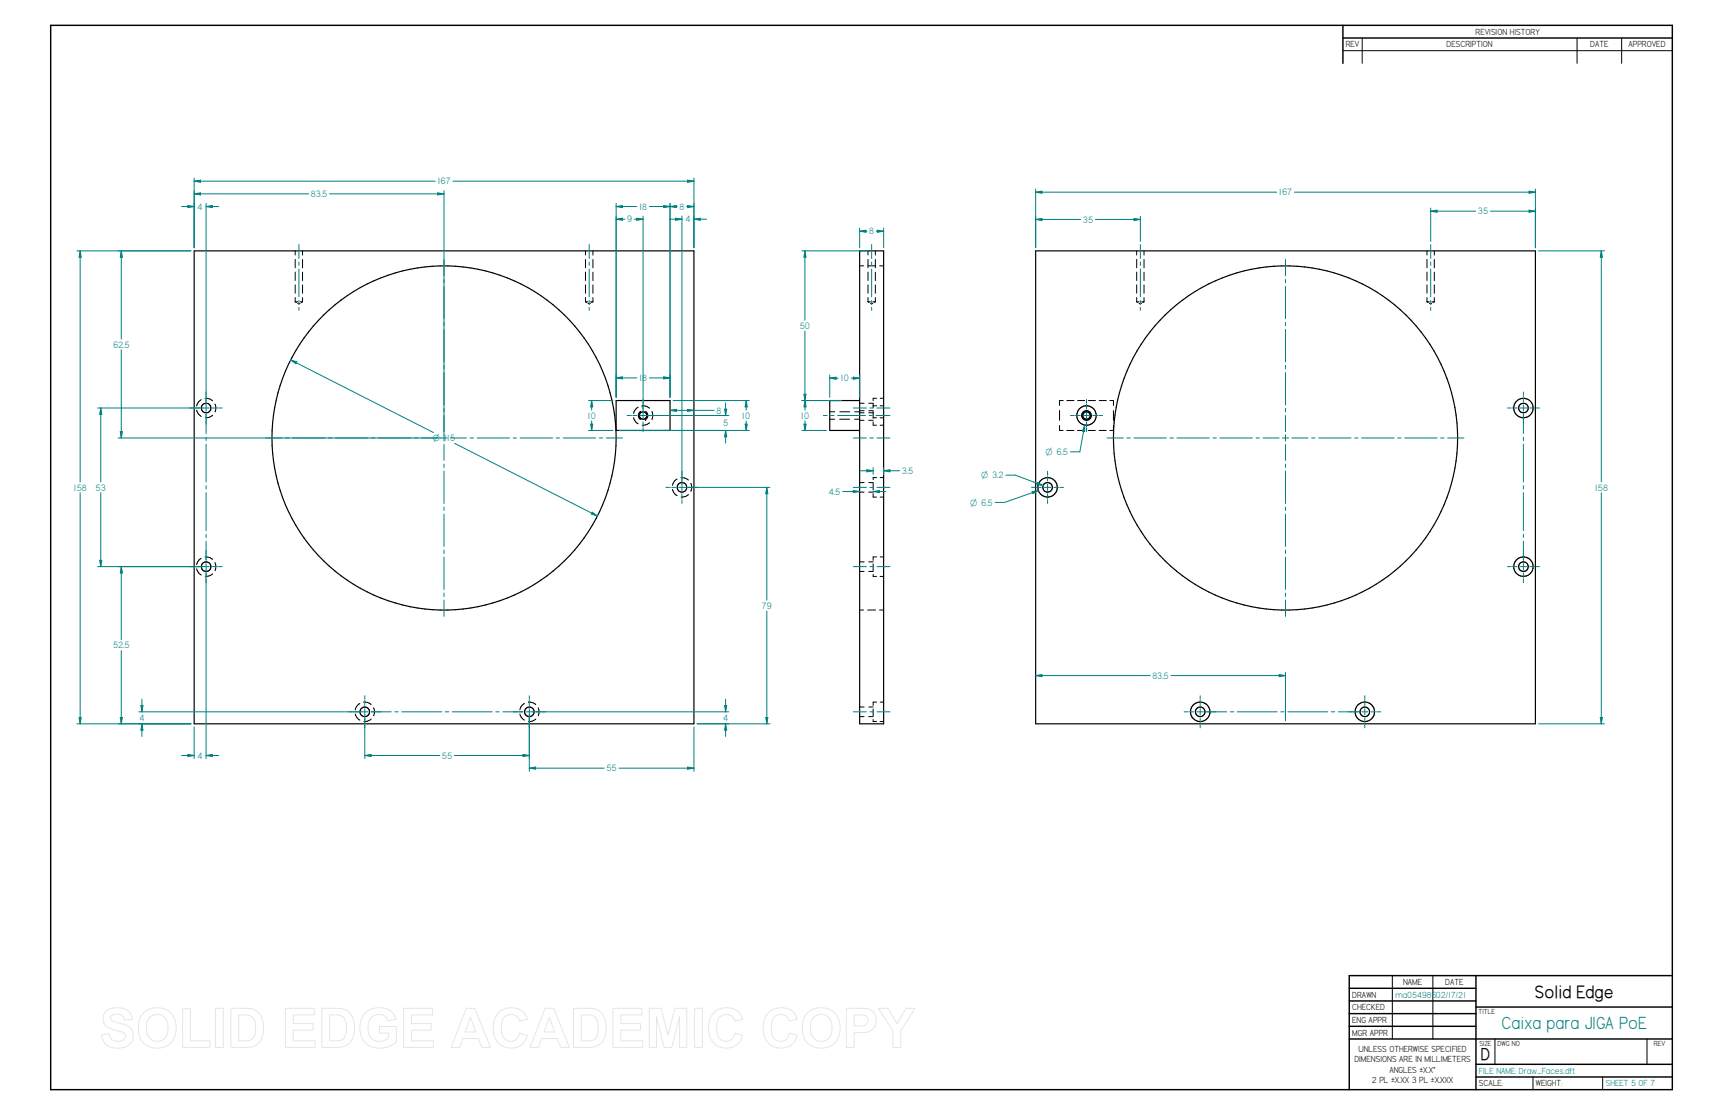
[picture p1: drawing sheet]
<svg xmlns="http://www.w3.org/2000/svg" width="864mm" height="559mm" viewBox="0 0 864 559" stroke-linecap="round" stroke-linejoin="round" font-family="sans-serif">
<g fill="none" stroke="#000" stroke-width=".72">
<path d="M25 13h813v533h-813zM673 13v19M673 19h165M676 495h64M740 489v57M838 489h-162v57M676 502h64M676 508h64M676 514h64M740 505h98M676 521h162M740 533h98"/>
<path d="M740 540h98"/>
</g>
<g fill="none" stroke="#000" stroke-width=".5">
<path d="M683 19v13M790 19v13M813 19v13M673 25h165M148 126v2M148 130v4M148 136v5M152 126v2M152 130v4M152 136v5M293 126v2M293 130v4"/>
<path d="M293 136v5M297 126v2M297 130v4M297 136v5M431 133h2M435 133h4M435 126v2M435 130v4M435 136v5M439 126v2M439 130v4M439 136v5"/>
<path d="M441 133h2M570 126v2M570 130v4M570 136v5M573 126v2M573 130v4M573 136v5M715 126v2M715 130v4M715 136v5M719 126v2M719 130v4"/>
<path d="M719 136v5M148 143v4M148 149v2M148 151l1 1M148 151h1M149 152h1M150 151h2M152 143v4M152 149v2M152 151l-1 1M293 143v4M293 149v2"/>
<path d="M293 151l1 1M293 151h2M295 152h1M296 151h1M297 151v1M297 143v4M297 149v2M435 151h1M435 143v4M435 149v2M435 151l1 1M436 152h1"/>
<path d="M438 151h1M439 151l-1 1M439 143v4M439 149v2M570 151h1M570 143v4M570 149v2M570 151v1M571 152h1M572 151h1M573 151v1M573 143v4"/>
<path d="M573 149v2M715 151h1M715 143v4M715 149v2M715 151l1 1M716 152h2M718 151h1M719 151l-1 1M719 143v4M719 149v2M103 200h2l2 1M439 200h-1v1"/>
<path d="M441 200h2M99 206l1 2 1 1M101 200l-1 1-1 2M107 208l-2 1h-2M108 203v1v2M318 209v2l2 1M320 204l-2 2v1M321 206h.1M321 206a2.4 2.4 0 0 0 0 4M322 203h.1M322 203l2 1 2 1M324 210h.1"/>
<path d="M324 206a2.4 2.4 0 0 1 0 4M326 212l-2 1h-2M327 206v2v2M416 206h2M416 210h2M421 210h5M421 206h5M428 210h3M428 206h3M431 206h2M431 211h2M431 202h2"/>
<path d="M431 207h2M435 211h3M435 207h3M435 206h3M435 202h3v2M438 206v4M438 211v2h1M438 203h1M438 209h1M441 213h2M441 209h2M441 203h2"/>
<path d="M531 206v5M531 213v3h2M533 201h-2v2M535 216h3M535 201h3M540 216h4M540 201h4M545 216h4M546 201h3M551 216h3M551 201h3M556 201h2v2"/>
<path d="M558 206v5M558 213v3h-2M341 239l2 1 2 1M439 239h-1v1M441 239h2M337 245l1 2 1 1M339 240l-1 2-1 1M345 248l-2 1h-2M346 242l1 2-1 2M431 242h2M431 247h2M435 247h3"/>
<path d="M435 242h3M438 242v4M438 247v2h1M441 249h2M101 280l-1 1-1 2M103 279h2l2 1M439 279h-1v2M441 279h2M99 285l1 2 1 1M107 288l-2 1h-2M108 282v2v2M431 282h2"/>
<path d="M431 286h2M435 286h3M435 282h3M438 283v3M438 288v1h1M441 289h2M431 306h2M435 306h4M441 306h2M178 358l2 3M180 353h-1l-1 3M182 352h2l2 1"/>
<path d="M187 355l1 2-1 2M261 358v1l2 2M263 353l-2 1v2M265 352h2l2 1M270 355v4M270 359h.1M431 354h2M431 359h2M435 359h3M435 354h3M438 355v4M439 352h-1v2"/>
<path d="M441 352h2M186 360l-2 1-2 1M269 360l-2 1-2 1M438 361v1h1M441 362h2M698 489v32M718 489v32M749 521v12M768 540v6M803 540v6M825 521v12"/>
</g>
<g fill="none" stroke="#000" stroke-width=".59">
<path d="M97 126h251v237h-251zM431 126h12v237h-12zM519 126h251v237h-251zM309 201h27v15h-27zM431 201h-15v15h15M546 207a1.8 1.8 0 0 0-3 0 1.8 1.8 0 0 0 1 3 1.8 1.8 0 0 0 2-2v-1"/>
<circle cx="103" cy="204" r="2.4"/>
<circle cx="223" cy="219" r="86"/>
<circle cx="322" cy="208" r="1.8"/>
<circle cx="545" cy="208" r="5"/>
<circle cx="545" cy="208" r="2.4"/>
<circle cx="644" cy="220" r="86"/>
<circle cx="764" cy="205" r="5"/>
<circle cx="764" cy="204" r="2.4"/>
<circle cx="342" cy="244" r="2.4"/>
<circle cx="525" cy="244" r="5"/>
<circle cx="525" cy="244" r="2.4"/>
<circle cx="103" cy="284" r="2.4"/>
<circle cx="764" cy="284" r="5"/>
<circle cx="764" cy="284" r="2.4"/>
<circle cx="183" cy="357" r="2.4"/>
<circle cx="265" cy="357" r="2.4"/>
<circle cx="602" cy="357" r="5"/>
<circle cx="602" cy="357" r="2.4"/>
<circle cx="684" cy="357" r="5"/>
<circle cx="684" cy="357" r="2.4"/>
</g>
<path d="M771 126h33M802 360h1v3zM771 363h33" fill="none" stroke="#008080" stroke-width=".5"/>
<path d="M802 360h1v3z" fill="#008080"/>
<path d="M803 126v3h-1z" fill="none" stroke="#008080" stroke-width=".5"/>
<path d="M803 126v3h-1z" fill="#008080"/>
<path d="M519 95v29M766 96h4l-4 1zM770 95v29M803 126v116M803 247v116" fill="none" stroke="#008080" stroke-width=".5"/>
<path d="M766 96h4l-4 1z" fill="#008080"/>
<path d="M519 96h3v1z" fill="none" stroke="#008080" stroke-width=".5"/>
<path d="M519 96h3v1z" fill="#008080"/>
<path d="M519 96h121M649 96h121M309 188v11M309 189h3v1zM336 188v11" fill="none" stroke="#008080" stroke-width=".5"/>
<path d="M309 189h3v1z" fill="#008080"/>
<path d="M333 189h3l-3 1z" fill="none" stroke="#008080" stroke-width=".5"/>
<path d="M333 189h3l-3 1z" fill="#008080"/>
<path d="M309 189h10M325 189h11M295 216h12M295 201h12M296 213h1v3z" fill="none" stroke="#008080" stroke-width=".5"/>
<path d="M296 213h1v3z" fill="#008080"/>
<path d="M297 201v3h-1z" fill="none" stroke="#008080" stroke-width=".5"/>
<path d="M297 201v3h-1z" fill="#008080"/>
<path d="M146 180l71 37M146 180l3 1-1 1zM297 201v5M297 211v5M228 222l71 37" fill="none" stroke="#008080" stroke-width=".5"/>
<path d="M146 180l3 1-1 1z" fill="#008080"/>
<path d="M297 257l2 2-3-1z" fill="none" stroke="#008080" stroke-width=".5"/>
<path d="M297 257l2 2-3-1z" fill="#008080"/>
<path d="M416 188v11M416 190l3-1v1zM431 188v11" fill="none" stroke="#008080" stroke-width=".5"/>
<path d="M416 190l3-1v1z" fill="#008080"/>
<path d="M428 189l3 1h-3z" fill="none" stroke="#008080" stroke-width=".5"/>
<path d="M428 189l3 1h-3z" fill="#008080"/>
<path d="M416 190h4M427 190h4M402 201h12M402 216h12M403 201l1 3h-1z" fill="none" stroke="#008080" stroke-width=".5"/>
<path d="M403 201l1 3h-1z" fill="#008080"/>
<path d="M403 213h1l-1 3z" fill="none" stroke="#008080" stroke-width=".5"/>
<path d="M403 213h1l-1 3z" fill="#008080"/>
<path d="M431 114v10M440 115l3 1h-3zM443 114v10M403 201v5M403 211v5" fill="none" stroke="#008080" stroke-width=".5"/>
<path d="M440 115l3 1h-3z" fill="#008080"/>
<path d="M431 116l3-1v1z" fill="none" stroke="#008080" stroke-width=".5"/>
<path d="M431 116l3-1v1z" fill="#008080"/>
<path d="M431 116h4M439 116h4M336 206l3-1v1z" fill="none" stroke="#008080" stroke-width=".5"/>
<path d="M336 206l3-1v1z" fill="#008080"/>
<path d="M345 205l3 1h-3z" fill="none" stroke="#008080" stroke-width=".5"/>
<path d="M345 205l3 1h-3z" fill="#008080"/>
<path d="M402 126h33M403 198h1l-1 3zM336 206h22M402 201h20" fill="none" stroke="#008080" stroke-width=".5"/>
<path d="M403 198h1l-1 3z" fill="#008080"/>
<path d="M403 126l1 3h-1z" fill="none" stroke="#008080" stroke-width=".5"/>
<path d="M403 126l1 3h-1z" fill="#008080"/>
<path d="M403 126v35M403 166v35M641 338l3 1h-3zM644 337v24" fill="none" stroke="#008080" stroke-width=".5"/>
<path d="M641 338l3 1h-3z" fill="#008080"/>
<path d="M519 339l3-1v1z" fill="none" stroke="#008080" stroke-width=".5"/>
<path d="M519 339l3-1v1z" fill="#008080"/>
<g fill="none" stroke="#008080" stroke-width=".5">
<path d="M339 109l3 1h-3zM342 108v135M348 108v16M223 130v8M223 140v2M644 130v8M644 140v2M223 144v16M644 144v16M223 162v1M223 165v16M644 162v1"/>
<path d="M644 165v16M223 183v2M223 187v16M644 183v2M644 187v16M133 219h8M143 219h2M147 219h16M165 219h1M168 219h16M186 219h2M190 219h16"/>
<path d="M208 219h1M211 219h8M221 219h3M223 218v3M223 205v1M223 208v8M226 219h8M236 219h1M239 219h16M257 219h2M261 219h16M279 219h1"/>
<path d="M282 219h17M300 219h2M304 219h8M428 219h6M436 219h2M440 219h6M555 219h8M565 219h2M568 219h17M586 219h2M590 219h16M608 219h2"/>
<path d="M611 219h17M630 219h1M633 219h8M643 219h3M644 205v1M644 208v8M644 218v3M647 219h9M657 219h2M661 219h16M679 219h2M682 219h17"/>
<path d="M701 219h1M704 219h16M722 219h2M726 219h8M223 223v8M223 233v1M223 236v16M644 223v8M644 233v1M644 236v16M223 254v2M223 258v16"/>
<path d="M644 254v2M644 258v16M223 276v1M223 279v16M644 276v1M644 279v16M223 297v2M644 297v2M223 301v8M644 301v8M519 339h57M587 339h57"/>
</g>
<path d="M339 109l3 1h-3z" fill="#008080"/>
<path d="M348 110l3-1v1z" fill="none" stroke="#008080" stroke-width=".5"/>
<path d="M348 110l3-1v1z" fill="#008080"/>
<path d="M309 108v91M319 109l3 1h-3zM322 108v99M335 110h7M348 110h6" fill="none" stroke="#008080" stroke-width=".5"/>
<path d="M319 109l3 1h-3z" fill="#008080"/>
<path d="M309 110l3-1v1z" fill="none" stroke="#008080" stroke-width=".5"/>
<path d="M309 110l3-1v1z" fill="#008080"/>
<path d="M309 110h4M318 110h4M183 358v22M265 358v22M262 378l3 1h-3z" fill="none" stroke="#008080" stroke-width=".5"/>
<path d="M262 378l3 1h-3z" fill="#008080"/>
<path d="M183 379l3-1v1z" fill="none" stroke="#008080" stroke-width=".5"/>
<path d="M183 379l3-1v1z" fill="#008080"/>
<path d="M103 286v94M97 364v16M103 379l3-1v1zM183 379h37M228 379h37" fill="none" stroke="#008080" stroke-width=".5"/>
<path d="M103 379l3-1v1z" fill="#008080"/>
<path d="M94 378l3 1h-3z" fill="none" stroke="#008080" stroke-width=".5"/>
<path d="M94 378l3 1h-3z" fill="#008080"/>
<path d="M336 102v97M345 103l3 1h-3zM348 102v22M91 379h6M103 379h7" fill="none" stroke="#008080" stroke-width=".5"/>
<path d="M345 103l3 1h-3z" fill="#008080"/>
<path d="M336 104l3-1v1z" fill="none" stroke="#008080" stroke-width=".5"/>
<path d="M336 104l3-1v1z" fill="#008080"/>
<path d="M309 102v97M309 104l3-1v1zM336 102v97M336 104h3M344 104h4" fill="none" stroke="#008080" stroke-width=".5"/>
<path d="M309 104l3-1v1z" fill="#008080"/>
<path d="M333 103l3 1h-3z" fill="none" stroke="#008080" stroke-width=".5"/>
<path d="M333 103l3 1h-3z" fill="#008080"/>
<path d="M97 102v22M103 102v101M103 104l3-1v1zM309 104h10M325 104h11" fill="none" stroke="#008080" stroke-width=".5"/>
<path d="M103 104l3-1v1z" fill="#008080"/>
<path d="M94 103l3 1h-3z" fill="none" stroke="#008080" stroke-width=".5"/>
<path d="M94 103l3 1h-3z" fill="#008080"/>
<path d="M97 96v28M219 97h4l-4 1zM223 96v122M91 104h6M103 104h7" fill="none" stroke="#008080" stroke-width=".5"/>
<path d="M219 97h4l-4 1z" fill="#008080"/>
<path d="M97 97h3v1z" fill="none" stroke="#008080" stroke-width=".5"/>
<path d="M97 97h3v1z" fill="#008080"/>
<path d="M97 97h58M165 97h58M265 358v29M348 364v23M265 385l3-1v1z" fill="none" stroke="#008080" stroke-width=".5"/>
<path d="M265 385l3-1v1z" fill="#008080"/>
<path d="M345 384l3 1h-3z" fill="none" stroke="#008080" stroke-width=".5"/>
<path d="M345 384l3 1h-3z" fill="#008080"/>
<path d="M97 89v35M97 91l3-1v1zM348 89v35M265 385h38M310 385h38" fill="none" stroke="#008080" stroke-width=".5"/>
<path d="M97 91l3-1v1z" fill="#008080"/>
<path d="M345 90l3 1h-3z" fill="none" stroke="#008080" stroke-width=".5"/>
<path d="M345 90l3 1h-3z" fill="#008080"/>
<path d="M97 91h121M227 91h121M267 357h98M363 354h1v3zM349 363h16" fill="none" stroke="#008080" stroke-width=".5"/>
<path d="M363 354h1v3z" fill="#008080"/>
<path d="M364 363v3h-1z" fill="none" stroke="#008080" stroke-width=".5"/>
<path d="M364 363v3h-1z" fill="#008080"/>
<path d="M324 208h41M337 216h28M363 205h1v3zM364 350v7M364 363v6" fill="none" stroke="#008080" stroke-width=".5"/>
<path d="M363 205h1v3z" fill="#008080"/>
<path d="M364 216v3h-1z" fill="none" stroke="#008080" stroke-width=".5"/>
<path d="M364 216v3h-1z" fill="#008080"/>
<path d="M364 202v6M364 216v6M70 357h111M71 354h1l-1 3zM70 363h26" fill="none" stroke="#008080" stroke-width=".5"/>
<path d="M71 354h1l-1 3z" fill="#008080"/>
<path d="M71 363l1 3h-1z" fill="none" stroke="#008080" stroke-width=".5"/>
<path d="M71 363l1 3h-1z" fill="#008080"/>
<path d="M310 216h66M337 201h39M373 213h2l-1 3zM71 350v7M71 363v6" fill="none" stroke="#008080" stroke-width=".5"/>
<path d="M373 213h2l-1 3z" fill="#008080"/>
<path d="M374 201l1 3h-2z" fill="none" stroke="#008080" stroke-width=".5"/>
<path d="M374 201l1 3h-2z" fill="#008080"/>
<path d="M59 126h37M59 219h162M60 216h1v3zM374 201v5M374 211v5" fill="none" stroke="#008080" stroke-width=".5"/>
<path d="M60 216h1v3z" fill="#008080"/>
<path d="M61 126v3h-1z" fill="none" stroke="#008080" stroke-width=".5"/>
<path d="M61 126v3h-1z" fill="#008080"/>
<path d="M61 126v44M61 175v44M59 284h43M61 284v3h-1zM59 363h37" fill="none" stroke="#008080" stroke-width=".5"/>
<path d="M61 284v3h-1z" fill="#008080"/>
<path d="M60 360h1v3z" fill="none" stroke="#008080" stroke-width=".5"/>
<path d="M60 360h1v3z" fill="#008080"/>
<path d="M49 204h53M51 204v4h-1zM49 284h53M61 284v37M61 326v37" fill="none" stroke="#008080" stroke-width=".5"/>
<path d="M51 204v4h-1z" fill="#008080"/>
<path d="M50 281h1v3z" fill="none" stroke="#008080" stroke-width=".5"/>
<path d="M50 281h1v3z" fill="#008080"/>
<path d="M51 204v38M51 247v37M343 244h43M384 244l1 3h-1zM349 363h37" fill="none" stroke="#008080" stroke-width=".5"/>
<path d="M384 244l1 3h-1z" fill="#008080"/>
<path d="M384 360h1l-1 3z" fill="none" stroke="#008080" stroke-width=".5"/>
<path d="M384 360h1l-1 3z" fill="#008080"/>
<path d="M39 126h57M384 244v57M384 306v57M40 360h1l-1 3zM39 363h57" fill="none" stroke="#008080" stroke-width=".5"/>
<path d="M40 360h1l-1 3z" fill="#008080"/>
<path d="M40 126l1 3h-1z" fill="none" stroke="#008080" stroke-width=".5"/>
<path d="M40 126l1 3h-1z" fill="#008080"/>
<g fill="none" stroke="#008080" stroke-width=".5">
<path d="M519 108v16M519 110l3-1v2zM572 108v13M40 126v116M150 123v7M150 131v2M150 135v14M295 123v7M295 131v2M295 135v14M437 123v7M437 131v2"/>
<path d="M437 135v14M572 123v7M572 131v2M572 135v14M717 123v7M717 131v2M717 135v14M150 151v1M150 154v2M295 151v1M295 154v2M437 151v1"/>
<path d="M437 154v2M572 151v1M572 154v2M717 151v1M717 154v2M103 196v2M103 199h.1M103 200v1M764 196v2M764 199h.1M764 200v1M95 204h2"/>
<path d="M98 204h.1M98 204h2M102 204h3M103 219v2M103 208v9M103 203v3M106 204h2M109 204h.1M110 204h1M314 208h2M317 208h.1M317 208h2"/>
<path d="M321 208h3M322 200v2M322 202v1M322 203v2M322 207v3M322 211v2M322 214h.1M322 215v1M326 208h1M328 208h.1M329 208h1M413 208h2"/>
<path d="M416 208h2M420 208h14M428 204h6M436 208h1M436 204h2M439 208h7M440 204h6M537 208h1M539 208h.1M540 208h1M543 208h3M545 200v2"/>
<path d="M545 202v1M545 203v2M545 207v3M545 211v2M545 214h.1M545 215v1M548 208h1M550 208h.1M551 208h2M756 204h1M758 204h.1M759 204h1"/>
<path d="M762 204h3M764 203v3M764 208v9M764 219v2M767 204h1M769 204h.1M770 204h2M103 223v19M342 236v2M342 238v1M342 239v2M525 236v2"/>
<path d="M525 238v1M525 239v2M764 223v19M40 247v116M103 243v2M103 247v19M334 244h2M336 244h.1M337 244h2M340 244h3M342 247v2M342 250h.1"/>
<path d="M342 251v1M342 243v3M345 244h2M347 244h1M348 244h2M428 244h6M436 244h2M440 244h6M517 244h2M519 244h1M520 244h2M523 244h4"/>
<path d="M525 243v3M525 247v2M525 250h.1M525 251v1M528 244h2M530 244h1M531 244h2M764 243v2M764 247v19M103 268v1M103 271v10M764 268v1"/>
<path d="M764 271v10M95 284h2M98 284h.1M98 284h2M102 284h3M103 287v2M103 289v1M103 290v2M103 282v4M106 284h2M109 284h.1M110 284h1"/>
<path d="M428 284h6M436 284h2M440 284h6M756 284h1M758 284h.1M759 284h1M762 284h3M764 282v4M764 287v2M764 289v1M764 290v2M767 284h1"/>
<path d="M769 284h.1M770 284h2M175 357h2M177 357h.1M178 357h2M181 357h3M183 349v1M183 351h.1M183 352v2M183 355v3M183 360v2M196 357h-10"/>
<path d="M198 357h2M201 357h20M223 357h2M227 357h20M248 357h2M252 357h10M264 357h3M265 349v1M265 351h.1M265 352v2M265 355v3M265 360v2"/>
<path d="M268 357h2M271 357h.1M272 357h1M428 357h6M436 357h2M440 357h6M594 357h1M596 357h.1M597 357h1M600 357h3M602 349v1M602 351h.1"/>
<path d="M602 352v2M602 355v3M602 360v2M605 357h10M617 357h1M620 357h20M642 357h2M645 357h20M667 357h2M681 357h-10M682 357h4M684 349v1"/>
<path d="M684 351h.1M684 352v2M684 355v3M684 360v2M687 357h2M689 357h1M690 357h2M183 362v1M183 363v2M265 362v1M265 363v2M602 362v1"/>
<path d="M602 363v2M684 362v1M684 363v2"/>
</g>
<path d="M519 110l3-1v2z" fill="#008080"/>
<path d="M568 109l4 1-4 1z" fill="none" stroke="#008080" stroke-width=".5"/>
<path d="M568 109l4 1-4 1z" fill="#008080"/>
<path d="M519 110h23M549 110h23M717 104v17M766 105l4 1h-4zM770 104v20" fill="none" stroke="#008080" stroke-width=".5"/>
<path d="M766 105l4 1h-4z" fill="#008080"/>
<path d="M717 106l3-1v1z" fill="none" stroke="#008080" stroke-width=".5"/>
<path d="M717 106l3-1v1z" fill="#008080"/>
<path d="M717 106h23M747 106h23M438 234v4M443 234v4M443 236l3-1v1z" fill="none" stroke="#008080" stroke-width=".5"/>
<path d="M443 236l3-1v1z" fill="#008080"/>
<path d="M434 235l4 1h-4z" fill="none" stroke="#008080" stroke-width=".5"/>
<path d="M434 235l4 1h-4z" fill="#008080"/>
<path d="M431 236h7M443 236h8M428 246h3l-3 1z" fill="none" stroke="#008080" stroke-width=".5"/>
<path d="M428 246h3l-3 1z" fill="#008080"/>
<path d="M438 246h3v1z" fill="none" stroke="#008080" stroke-width=".5"/>
<path d="M438 246h3v1z" fill="#008080"/>
<path d="M422 246h9M438 246h6M517 246h3l-2 1zM520 246l-17 6h-4" fill="none" stroke="#008080" stroke-width=".5"/>
<path d="M517 246h3l-2 1z" fill="#008080"/>
<path d="M504 238h5l14 5M520 242l3 1h-3z" fill="none" stroke="#008080" stroke-width=".5"/>
<path d="M520 242l3 1h-3z" fill="#008080"/>
<path d="M544 213l-3 13h-5M544 213v3h-1z" fill="none" stroke="#008080" stroke-width=".5"/>
<path d="M544 213v3h-1z" fill="#008080"/>
<g fill="none" stroke="#e6e6e6" stroke-width=".5">
<path d="M53 507a9 9 0 0 1 13 2v2h-4a4 4 0 0 0-3-3 4 4 0 0 0-4 2 4 4 0 0 0 5 3 7 7 0 0 1 7 7 9 9 0 0 1-15 3l-1-4 4-1a4 4 0 0 0 3 4 4 4 0 0 0 5-3l-2-2a13 13 0 0 1-9-5v-3zM72 508a10 10 0 0 1 12-1 10 10 0 0 1 4 11 10 10 0 0 1-12 7 10 10 0 0 1-6-13zM75 510a6 6 0 0 1 7-1 6 6 0 0 1 2 7 5 5 0 0 1-6 6 5 5 0 0 1-5-7l1-3zM92 506h3v16h10v3h-13zM108 505h4v20h-4zM116 505h7a9 9 0 0 1 9 11 8 8 0 0 1-9 9h-7zM120 509h1a5 5 0 0 1 7 6 5 5 0 0 1-4 7h-4zM143 505h15v4h-11v4h10v3h-10v6h11v3h-15zM161 505h7a9 9 0 0 1 10 11 8 8 0 0 1-9 9h-8zM165 509h2a5 5 0 0 1 7 6 5 5 0 0 1-5 7h-4zM183 508a10 10 0 0 1 15 1v2l-4 1a5 5 0 0 0-7-3 5 5 0 0 0-3 7 6 6 0 0 0 4 6 6 6 0 0 0 7-2v-2h-5v-4h9v8a11 11 0 0 1-12 3 11 11 0 0 1-7-10l1-4zM202 505h15v4h-11v4h10v3h-10v6h11v3h-15z"/>
<path d="M234 505h4l8 20h-4l-2-5h-8l-2 5h-4zM236 510l3 7h-6zM250 508a9 9 0 0 1 14 3l-4 1a5 5 0 0 0-5-3 5 5 0 0 0-4 5 6 6 0 0 0 6 8l2-2 1-2 4 1a9 9 0 0 1-10 6 9 9 0 0 1-7-11 10 10 0 0 1 3-6zM273 505h4l8 20h-4l-2-5h-8l-1 5h-4zM275 510l3 7h-5zM287 505h8a9 9 0 0 1 9 11 8 8 0 0 1-9 9h-8zM291 509h2a5 5 0 0 1 7 6 5 5 0 0 1-4 7h-5zM307 505h15v4h-11v4h10v3h-10v6h11v3h-15zM325 505h6l4 14 3-14h6v20h-3v-16l-4 16h-4l-4-16v16h-4zM348 505h4v20h-4zM358 508a9 9 0 0 1 14 3l-4 1a5 5 0 0 0-5-3 5 5 0 0 0-4 5 6 6 0 0 0 6 8l2-2 1-2 4 1a9 9 0 0 1-11 6 9 9 0 0 1-6-11 10 10 0 0 1 3-6zM385 508a9 9 0 0 1 15 3l-4 1a5 5 0 0 0-6-3 5 5 0 0 0-3 5 6 6 0 0 0 5 8l2-2 2-2 4 1a9 9 0 0 1-11 6 9 9 0 0 1-6-11 10 10 0 0 1 2-6z"/>
<path d="M405 508a10 10 0 0 1 12-1 10 10 0 0 1 4 11 10 10 0 0 1-13 7 10 10 0 0 1-6-13zM408 510a6 6 0 0 1 7-1 6 6 0 0 1 2 7 5 5 0 0 1-6 6 5 5 0 0 1-5-7l1-3zM424 505h6a7 7 0 0 1 9 4 7 7 0 0 1-8 9h-3v7h-4zM428 509h2a4 4 0 0 1 5 3l-2 2h-5zM440 505h5l5 8 4-8h5l-8 12v8h-3v-8z"/>
</g>
<text font-size="10" x="769" y="500">Solid Edge</text>
<text font-size="10" fill="#008080" x="753" y="516">Caixa para JIGA PoE</text>
<text font-size="9.7" x="742" y="531">D</text>
<g font-size="5.2" fill="#008080">
<text x="219" y="92">167</text>
<text x="156" y="99">83.5</text>
<text x="641" y="98">167</text>
<text x="99" y="105">4</text>
<text x="320" y="105">18</text>
<text x="341" y="105">8</text>
<text x="741" y="107">35</text>
<text x="314" y="111">9</text>
<text x="344" y="111">4</text>
<text x="543" y="112">35</text>
<text x="436" y="117">8</text>
<text x="401" y="165">50</text>
<text x="57" y="174">62.5</text>
<text x="320" y="191">18</text>
<text x="421" y="191">10</text>
<text x="294" y="210">10</text>
<text x="359" y="207">8</text>
<text x="372" y="210">10</text>
<text x="401" y="210">10</text>
<text x="362" y="214">5</text>
<text x="452" y="238">3.5</text>
<text x="37" y="246">158</text>
<text x="48" y="246">53</text>
<text x="799" y="246">158</text>
<text x="416" y="248">4.5</text>
<text x="382" y="305">79</text>
<text x="57" y="325">52.5</text>
<text x="578" y="340">83.5</text>
<text x="70" y="361">4</text>
<text x="362" y="361">4</text>
<text x="99" y="380">4</text>
<text x="221" y="380">55</text>
<text x="304" y="387">55</text>
</g>
<g font-size="5">
<text x="740" y="17">REVISION HISTORY</text>
<text x="674" y="24">REV</text>
<text x="725" y="24">DESCRIPTION</text>
<text x="797" y="24">DATE</text>
<text x="816" y="24">APPROVED</text>
<text x="703" y="494">NAME</text>
<text x="724" y="494">DATE</text>
<text x="678" y="500">DRAWN</text>
<text x="678" y="506">CHECKED</text>
<text x="678" y="513">ENG APPR</text>
<text x="678" y="519">MGR APPR</text>
<text x="681" y="527">UNLESS OTHERWISE SPECIFIED</text>
<text x="679" y="532">DIMENSIONS ARE IN MILLIMETERS</text>
<text x="696" y="538">ANGLES ±X.X°</text>
<text x="688" y="543">2 PL ±X.XX 3 PL ±X.XXX</text>
<text x="741" y="544">SCALE:</text>
<text x="770" y="544">WEIGHT:</text>
</g>
<g font-size="5" fill="#008080">
<text x="699" y="500">ma05498602/17/21</text>
<text x="741" y="538">FILE NAME: Draw_Faces.dft</text>
<text x="805" y="544">SHEET 5 OF 7</text>
</g>
<g font-size="4.9" fill="#008080">
<text x="217" y="221">O 115</text>
<text x="524" y="228">O 6.5</text>
<text x="492" y="240">O 3.2</text>
<text x="486" y="253">O 6.5</text>
</g>
<g font-size="4.1">
<text x="741" y="508">TITLE</text>
<text x="742" y="524">SIZE</text>
<text x="751" y="524">DWG NO</text>
<text x="829" y="524">REV</text>
</g>
</svg>
